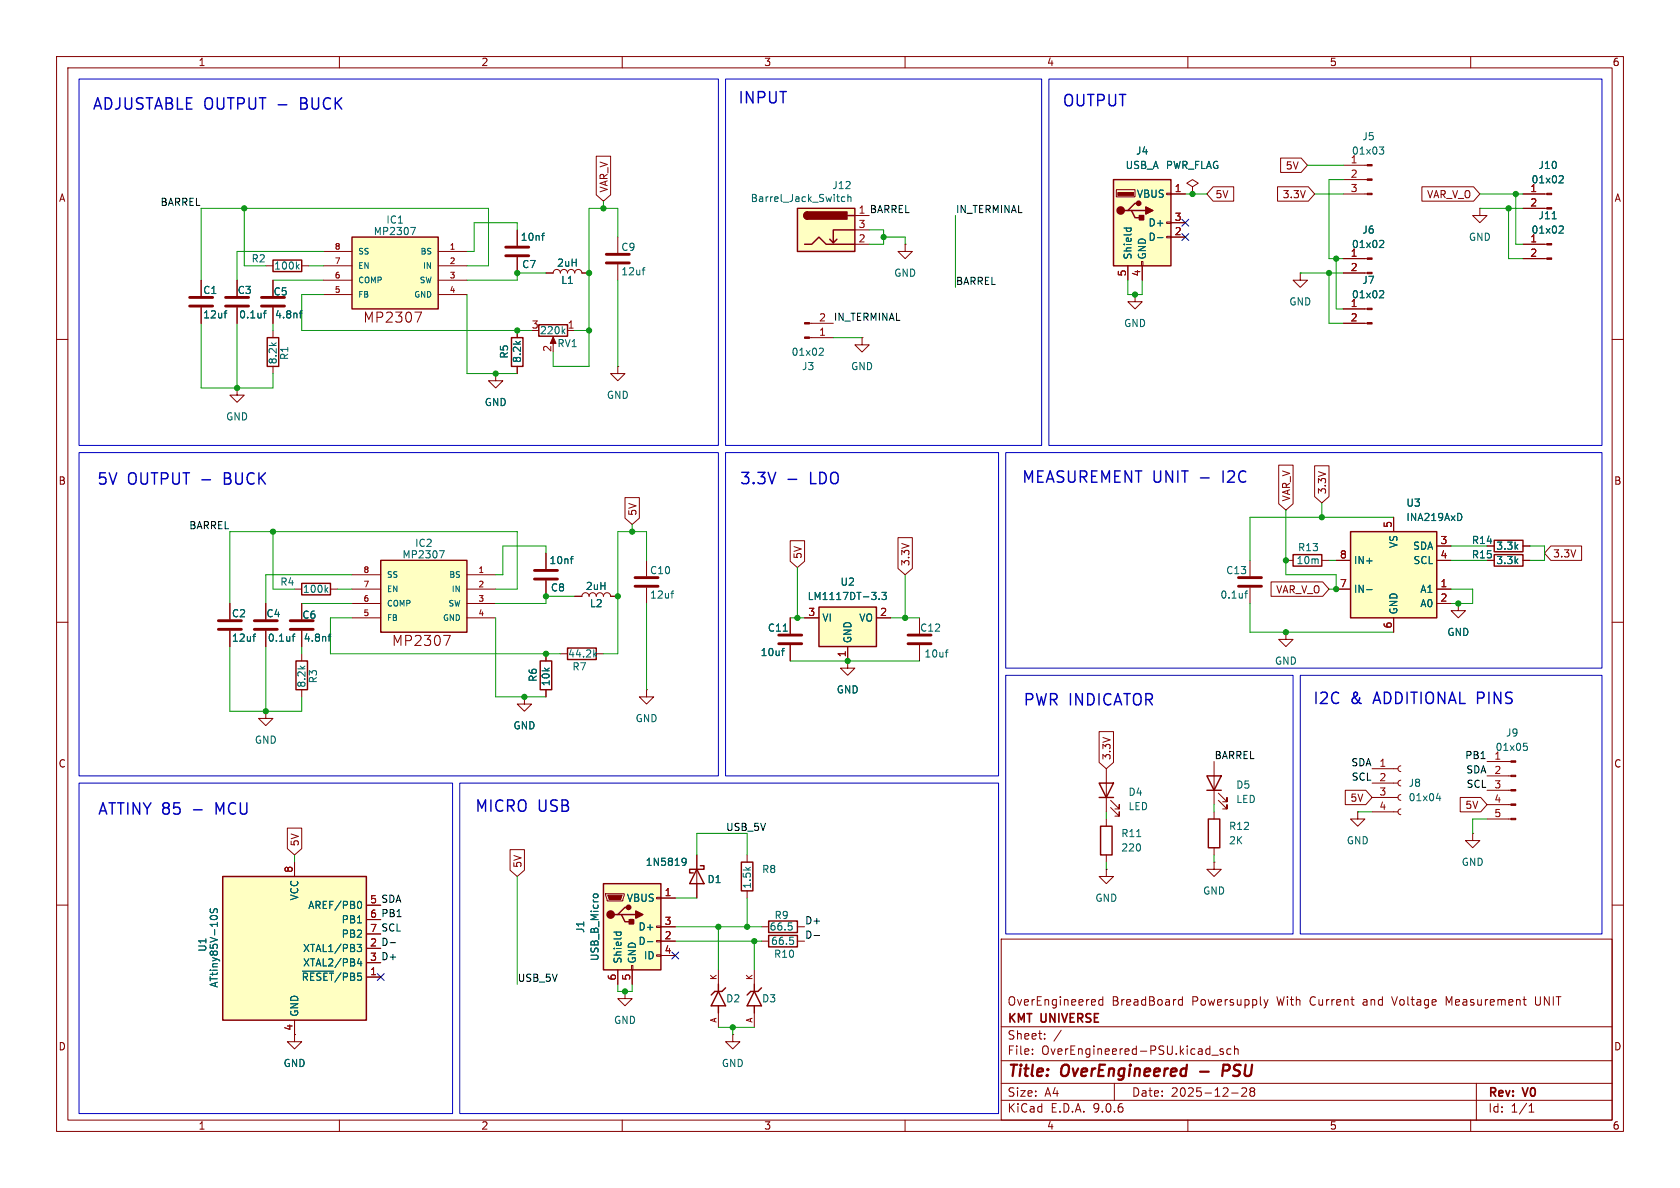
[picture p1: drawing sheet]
<svg xmlns="http://www.w3.org/2000/svg" width="297mm" height="210mm" viewBox="0 0 297 210" stroke-linecap="round" stroke-linejoin="round" font-family="sans-serif">
<g fill="none" stroke="#840000" stroke-width=".18">
<path d="M10 10h277v190h-277zM12 12h273v186h-273zM60 10v2M110 10v2M160 10v2M210 10v2M260 10v2M237.5 54.6h4.2M237.5 57.2h4.2M10 60h2M285 60h2M10 110h2"/>
<path d="M285 110h2M195.6 135.9v7.6M196.3 142.7l1.6 1.6v-.8v.8h-.8M196.3 141.5l1.6 1.5v-.8v.8h-.8M10 160h2M177 166h108v32h-108zM195 176.2v1.5M195 176.8l-.5-.1-.3 .3v.4l.2 .2h.6M209 176.8l-.4-.1-.3 .3v.4l.2 .2h.5M209 176.2v1.5M223.5 176.7l.3 1M223.8 177.7l-.1 .4-.2 .1"/>
<path d="M224.2 176.7l-.4 1M246 176.2l.5 1.5M256.2 177.3l-.5-1.1v1.5M269.2 176.7h.6M269.7 177.7h.1M271.5 176.2v1.2l.2 .3M285 160h2M52.1 182.9v1.3h1.2l-1.2 1.2-1.3-1.2h1.3M60 198v2M110 198v2M160 198v2M177 194.5h108"/>
<path d="M177 191.5h108M177 187.5h108M177 181.5h108M182.5 186.3v.1M182.5 185.5v.1M184.7 183.6v.1M184.7 182.8v.1M187.6 182.1l-1.3 2M197 191.5v3M210 198v2M214.2 186.5h1.2M216.2 185.5l-.3-.1-.2 .2v.2l.5 .2v.3h-.5"/>
<path d="M217.6 185.5l-.4-.1-.3 .3v.4l.1 .2h.6M217.7 193.2h1.2M218.2 185.5l.3-.1 .3 .1 .1 .9M218.2 184.9v1.5M219.5 192.4l.6-.1 .2 .1 .1 .3-.9 1.1h.9M221.2 192.9l-.2-.2 .2-.4 .5 .1 .1 .2-.3 .3M221.2 192.9l-.2 .3v.5l.2 .1 .5-.1 .1-.2-.1-.4-.2-.2M221.2 192.9h.3M260 198v2M261 191.5v6.5M270.3 196.6h.9M270.3 195.5l.4-.4v1.5"/>
</g>
<path d="M212.2 189.4h1.5M217.1 188.2h-.8l-.2 2M217.1 189.2l-.9 .1" fill="none" stroke="#840000" stroke-width=".4"/>
<g fill="#840000" stroke="#840000" stroke-width=".18">
<path d="M241.7 54.5h.9v.2h-.9z"/>
<path d="M241.7 57h.9v.3h-.9z"/>
</g>
<path d="M244.1 51.4h.4l.1 .3-.8 .9h.8" fill="none" stroke="#006464" stroke-width=".18"/>
<path d="M194.3 138.4h2.5l-1.2 2.6zM194.3 141h2.5" fill="none" stroke="#840000" stroke-width=".25"/>
<path d="M39.4 154.9h25.4v25.4h-25.4z" fill="#ffffc2"/>
<path d="M39.4 154.9h25.4v25.4h-25.4z" fill="none" stroke="#840000" stroke-width=".25"/>
<g fill="none" stroke="#840000" stroke-width=".18">
<path d="M35.6 49.5v2.8M35.6 54.4v2.8M41.9 49.5v2.8M41.9 54.4v2.8M109.2 41.9v2.8M109.2 46.7v2.8M229.9 48.3v1.2h1.2l-1.2 1.3-1.3-1.3h1.3M229.9 48.3h.1M109.2 64.8v1.2h1.3l-1.3 1.3-1.3-1.3h1.3M109.2 64.8h.1M242.6 135.9h4.5M242.6 138.4h4.5"/>
<path d="M247.6 135.4l-.3 .1-.2 .4 .2 .3 .3 .2M247.6 137.9l-.3 .2-.2 .3 .2 .4 .3 .1M52.1 152.4v2.5M240 143.5v1.3h1.3l-1.3 1.3-1.2-1.3h1.2M240 143.5h.1M242.6 141h4.5M242.6 143.5h4.5M247.6 140.5l-.3 .1-.2 .4 .2 .3 .3 .2M247.6 143l-.3 .2-.2 .3 .2 .4 .3 .1M260.3 147.3v1.3h-1.2l1.2 1.3 1.3-1.3h-1.3M260.3 147.3h.1M64.8 160h2.5"/>
<path d="M64.8 162.6h2.5M64.8 165.1h2.5M64.8 170.2h2.5M64.8 172.7h2.5M52.1 180.3v2.6"/>
</g>
<g fill="none" stroke="#006464" stroke-width=".18">
<path d="M39.6 55.4h.5M40.1 54.9l-.2 .1M46.6 55.4h.5M47.1 54.9l-.3 .2v1.1M113.5 47.7h.5M114 47.3l-.2 .1M63.4 159.4l.1-.1a.68 .68 0 0 1 .4 .7 .68 .68 0 0 1-.4 .6l-.1-.1M253.9 141.1h.8M254.5 140.7v.8M37.2 160.6v.5l.1 .2h.3l.3-.6 .3-.1 .2 .3v.5M37.2 162.4v-.1a.68 .68 0 0 1 .6-.5 .68 .68 0 0 1 .6 .5v.1M53.5 171.7h5.5"/>
<path d="M63.1 166.9h.8l-.4 .5 .4 .2v.5l-.2 .1h-.5M63.5 169.4l-.3 .9h.8M63.8 169.9v.9"/>
</g>
<path d="M33.5 52.6h4.1M33.5 54.1h4.1M39.9 52.6h4M39.9 54.1h4M107.2 45h4.1M107.2 46.5h4.1" fill="none" stroke="#840000" stroke-width=".51"/>
<path d="M62.2 41.9h15.3v12.7h-15.3z" fill="#ffffc2"/>
<path d="M47.2 59.7h2.1v5.1h-2.1zM48.3 46h5v2h-5zM62.2 41.9h15.3v12.7h-15.3zM90.4 59.7h2.1v5.1h-2.1zM95.2 57.4h5.1v2h-5.1zM228.6 98h5.1v2.1h-5.1zM53.3 103.1h5.1v2.1h-5.1zM95.5 116.8h2v5.1h-2zM213.6 144.8h2v5.1h-2z" fill="none" stroke="#840000" stroke-width=".25"/>
<g fill="none" stroke="#840000" stroke-width=".18">
<path d="M237.5 29.2h4.2M237.5 31.8h4.2M237.5 34.3h4.2M261.6 36.8v1.3h1.3l-1.3 1.3-1.3-1.3h1.3M261.6 36.8h.1M269.2 34.3h4.3M269.2 36.8h4.3M47 47h1.3M48.3 49.5v2.8M48.3 54.4v2.8M48.3 58.4v1.3M53.3 47h1.3"/>
<path d="M57.1 44.5h5.1M57.1 47h5.1M57.1 49.5h5.1M57.1 52.1h5.1M73.3 55.2h1.2l-.7 1.7M77.5 44.5h5M77.5 47h5M77.5 49.5h5M77.5 52.1h5M91.4 40.6v2.8M91.4 45.5v2.8M91.4 58.4v1.3"/>
<path d="M96.5 48.3h1.3a.64 .64 0 0 1 .6-.7 .64 .64 0 0 1 .7 .7 .64 .64 0 0 1 .6-.7 .64 .64 0 0 1 .6 .7 .64 .64 0 0 1 .7-.7 .64 .64 0 0 1 .6 .7 .64 .64 0 0 1 .6-.7 .64 .64 0 0 1 .7 .7h1.2M97.8 59.9v1.1M100.3 58.4h1.3M237.5 45.7h4.2M237.5 48.3h4.2M41.9 68.6v1.3h1.3l-1.3 1.2-1.3-1.2h1.3M41.9 68.6h.1M48.3 64.8v1.2M91.4 64.8v1.2M96.5 97.8v2.8M227.3 99.1h1.3M233.7 99.1h1.2"/>
<path d="M52.1 104.1h1.2M53.3 106.7v2.8M53.3 111.5v2.8M58.4 104.1h1.3M96.5 102.6v2.8M96.5 115.6v1.2M96.5 121.9v1.3M214.6 143.5v1.3M214.6 149.9v1.2"/>
</g>
<g fill="none" stroke="#006464" stroke-width=".18">
<path d="M243.8 26h.8l-.4 .5 .4 .1v.4l-.2 .2h-.4M275.8 31.1h.5l.1 .3-.8 .9h.8M52.5 47.1l.4 .5M52.9 46.7l-.5 .5M52.9 55.4h.5M53.4 54.9l-.3 .2v1.1M72.6 40.2h.8l-.5 1.3M95.7 41.6h.5M96.2 41.2l-.2 .1M99.5 58.5l.4 .5M99.9 58.2l-.5 .4M244.1 42.5l.4 .1 .1 .3-.8 .9h.8"/>
<path d="M100.8 98.8h.5M101.3 98.4h-.2M57.6 104.2l.4 .5M58 103.9l-.5 .5M58 112.5h.5M58.5 112.1l-.3 .2v1.1"/>
</g>
<g fill="#840000" stroke="#840000" stroke-width=".18">
<path d="M241.7 45.6h.9v.2h-.9z"/>
<path d="M241.7 48.1h.9v.3h-.9z"/>
<path d="M241.7 29.1h.9v.2h-.9z"/>
<path d="M241.7 31.6h.9v.3h-.9z"/>
<path d="M241.7 34.2h.9v.2h-.9z"/>
<path d="M97.8 59.6l.5 1.1h-1z"/>
<path d="M273.5 34.2h.8v.2h-.8z"/>
<path d="M273.5 36.7h.8v.3h-.8z"/>
</g>
<path d="M46.2 52.6h4.1M46.2 54.1h4.1M89.4 43.7h4.1M89.4 45.2h4.1M51.3 109.7h4.1M51.3 111.3h4.1M94.5 100.8h4.1M94.5 102.4h4.1" fill="none" stroke="#840000" stroke-width=".51"/>
<path d="M67.3 99.1h15.2v12.7h-15.2z" fill="#ffffc2"/>
<path d="M67.3 99.1h15.2v12.7h-15.2zM52.3 116.8h2.1v5.1h-2.1z" fill="none" stroke="#840000" stroke-width=".25"/>
<g fill="none" stroke="#840000" stroke-width=".18">
<path d="M152.4 59.7v1.3h1.3l-1.3 1.2-1.3-1.2h1.3M152.4 59.7h.1M160 43.2v1.3h1.3l-1.3 1.2-1.3-1.2h1.3M160 43.2h.1M53.3 115.6v1.2M62.2 101.6h5.1M62.2 104.1h5.1M62.2 106.7h5.1M62.2 109.2h5.1M78.4 112.3h1.2l-.8 1.8M82.5 101.6h5.1M82.5 104.1h5.1"/>
<path d="M82.5 106.7h5.1M82.5 109.2h5.1M53.3 121.9v1.3"/>
</g>
<path d="M77.7 97.4h.8l-.5 1.2" fill="none" stroke="#006464" stroke-width=".18"/>
<path d="M141 36.8h10.1v7.7h-10.1z" fill="#ffffc2"/>
<path d="M141 36.8h10.1v7.7h-10.1zM142.7 37.5a.64 .64 0 0 0-.6 .6 .64 .64 0 0 0 .6 .6M149.9 38.1h1.2M142.2 43.2h1.3l1.3-1.3 1.2 1.3h5.1M148 42.3l-.7 .6M151.1 40.6h-3.8v2.3l-.6-.6M264.2 98h5v2.1h-5z" fill="none" stroke="#840000" stroke-width=".25"/>
<g fill="#840000" stroke="#840000" stroke-width=".25">
<path d="M142.3 37.7l.4-.2v1.2a.63 .63 0 0 1-.5-.4 .63 .63 0 0 1 .1-.6z"/>
<path d="M142.7 37.5h7v1.2h-7z"/>
</g>
<g fill="none" stroke="#840000" stroke-width=".18">
<path d="M151.1 38.1h2.6M143.1 59.7h4.2M143.1 57.2h4.2M151.1 40.6h2.6M151.1 43.2h2.6M87.6 66v1.3h1.3l-1.3 1.3-1.2-1.3h1.2M87.6 66h.1M221 99.1v2.8M262.9 99.1h1.3M269.2 99.1h1.3M47 106.7v2.8M47 111.5v2.8"/>
<path d="M139.7 109.2v2.8M139.7 114v2.8M221 103.9v2.8"/>
</g>
<path d="M149.4 34.8h-.4l-.3 .2 .2 .6h.5M149.9 34.9l.2-.1h.3v.8M149.9 34.4v1.2M145 61.5l.4 .1 .2 .3-.8 .9h.8M51.6 112.5h.5M52.1 112.1l-.3 .2v1.1M138.2 115h.4M138.5 111.6h.7M138.6 114.6l-.2 .1M220.1 104.9h.4M220.5 104.5l-.3 .1v1.1" fill="none" stroke="#006464" stroke-width=".18"/>
<g fill="#840000" stroke="#840000" stroke-width=".18">
<path d="M142.2 59.6h.9v.2h-.9z"/>
<path d="M142.2 57h.9v.3h-.9z"/>
</g>
<path d="M45 109.7h4M45 111.3h4M137.7 112.3h4M137.7 113.8h4M218.9 102.1h4.1M218.9 103.6h4.1" fill="none" stroke="#840000" stroke-width=".51"/>
<path d="M238.8 94h15.2v15.2h-15.2z" fill="#ffffc2"/>
<path d="M238.8 94h15.2v15.2h-15.2zM264.2 95.5h5v2h-5zM213.4 137.2h2.5l-1.3 2.5zM213.4 139.7h2.5M194.6 146.1h2v5h-2z" fill="none" stroke="#840000" stroke-width=".25"/>
<g fill="none" stroke="#840000" stroke-width=".18">
<path d="M236.2 99.1h2.6M246.4 91.4v2.6M254 99.1h2.5M254 96.5h2.5M262.9 96.5h1.3M269.2 96.5h1.3M40.6 106.7v2.8M40.6 111.5v2.8M227.3 111.8v1.2h1.3l-1.3 1.3-1.2-1.3h1.2M227.3 111.8h.1M236.2 104.1h2.6M246.4 109.2v2.6"/>
<path d="M254 104.1h2.5M254 106.7h2.5M257.8 106.7v1.3h1.3l-1.3 1.2-1.3-1.2h1.3M257.8 106.7h.1M47 125.7v1.3h1.3l-1.3 1.3-1.3-1.3h1.3M47 125.7h.1M214.6 134.6v7.6M262.9 134.6h4.2M262.9 137.2h4.2M262.9 139.7h4.2M195.6 144.8v1.3M195.6 151.1v1.3"/>
<path d="M214.6 152.4v1.3h1.3l-1.3 1.2-1.2-1.2h1.2M214.6 152.4h.1M215.4 141.5l1.5 1.5v-.8v.8h-.7M215.4 140.2l1.5 1.5v-.7v.7h-.7M262.9 142.2h4.2M262.9 144.8h4.2"/>
</g>
<path d="M258.2 90.8l.2 .5-.2 .7M44.7 112.5h.5M45.2 112.1h-.3M241.6 104.2h1M269.4 131.4h.6M269.5 131.9h.3l.2 .2v.4l-.5 .2M201 147.9h.7" fill="none" stroke="#006464" stroke-width=".18"/>
<g fill="#840000" stroke="#840000" stroke-width=".18">
<path d="M267.1 134.5h.9v.2h-.9z"/>
<path d="M267.1 137h.9v.3h-.9z"/>
<path d="M267.1 139.6h.9v.2h-.9z"/>
<path d="M267.1 142.1h.9v.3h-.9z"/>
<path d="M267.1 144.7h.9v.2h-.9z"/>
</g>
<path d="M38.6 109.7h4.1M38.6 111.3h4.1" fill="none" stroke="#840000" stroke-width=".51"/>
<path d="M196.8 31.8h10.2v15.2h-10.2z" fill="#ffffc2"/>
<path d="M196.8 31.8h10.2v15.2h-10.2zM199.4 37.2h.6l.7 1.3h1.2M200 37.2h2.6M201.3 35.9h-.6l-1.3 1.3h-.6M100.3 114.6h5.1v2h-5.1z" fill="none" stroke="#840000" stroke-width=".25"/>
<g fill="#840000" stroke="#840000" stroke-width=".25">
<path d="M201.4 38.1h.8v.8h-.8z"/>
<path d="M202.6 36.6l1.2 .6-1.2 .6z"/>
<circle cx="198.1" cy="37.2" r=".63"/>
<circle cx="201.3" cy="35.9" r=".38"/>
</g>
<path d="M197.6 34h2.8v.5h-2.8z" fill="#840000" stroke="#840000" stroke-width=".18"/>
<g fill="none" stroke="#840000" stroke-width=".18">
<path d="M197.4 33.5h3.3v1.3h-3.3zM206.2 34.2h.8v.2h-.8zM206.2 39.2h.8v.3h-.8zM207 34.3h2.5M207 39.4h2.5M210.8 33l1-.6-1-.6-1 .6 1 .6v1.3M210.8 34.3h.1M199.4 47v2.5M201.8 46.2h.3v.8h-.3zM201.9 47v2.5M206.2 41.8h.8v.2h-.8zM207 41.9h2.5"/>
<path d="M114.3 99.1v2.8M99.1 115.6h1.2M101.6 105.4h1.3a.64 .64 0 0 1 .6-.6 .64 .64 0 0 1 .6 .6 .64 .64 0 0 1 .7-.6 .64 .64 0 0 1 .6 .6 .64 .64 0 0 1 .6-.6 .64 .64 0 0 1 .7 .6 .64 .64 0 0 1 .6-.6 .64 .64 0 0 1 .6 .6h1.3M105.4 115.6h1.3M114.3 103.9v2.8M114.3 121.9v1.3h1.3l-1.3 1.3-1.3-1.3h1.3M114.3 121.9h.1"/>
</g>
<path d="M198.7 40.3h1.3M199.2 40.3l-.1 .4M199.9 40.3l.1 .4M204.6 42h1M105.1 115.7l.4 .4M105.5 115.3l-.5 .5M118.6 104.9h.5M119.1 104.5h-.2" fill="none" stroke="#006464" stroke-width=".18"/>
<path d="M112.3 102.1h4M112.3 103.6h4" fill="none" stroke="#840000" stroke-width=".51"/>
<path d="M144.8 107.3h10.1v7h-10.1z" fill="#ffffc2"/>
<path d="M144.8 107.3h10.1v7h-10.1zM123.2 153.7l1.3 2.5h-2.6zM123.8 153h.7v.7h-2.6v.6h.7" fill="none" stroke="#840000" stroke-width=".25"/>
<path d="M142.2 109.2h2.6M149.9 114.3v2.5M154.9 109.2h2.6M123.2 151.1v7.7M110.5 175.3v1.2h1.3l-1.3 1.3-1.3-1.3h1.3M110.5 175.3h.1M129.5 182.9v1.3h1.3l-1.3 1.2-1.2-1.2h1.2M129.5 182.9h.1" fill="none" stroke="#840000" stroke-width=".18"/>
<path d="M155.4 105.9v.1M155.9 104.7h.8l-.4 .5 .3 .1v.6l-.1 .1-.6-.1M120.7 151.8l.4-.1 .1 .1a.84 .84 0 0 1-.3 1.2h-.2M121.3 152.3l-.2 .2-.4-.1" fill="none" stroke="#006464" stroke-width=".18"/>
<path d="M106.7 156.2h10.1v15.3h-10.1z" fill="#ffffc2"/>
<g fill="none" stroke="#840000" stroke-width=".25">
<path d="M106.7 156.2h10.1v15.3h-10.1zM131.1 152.4h2v5.1h-2zM109.2 161.7h.7l.6 1.2h1.3M109.9 161.7h2.5M111.1 160.4h-.6l-1.3 1.3h-.6M127 175.3l1.3 2.5h-2.6zM127 174v1.3M127 177.8v1.3M128.3 174.6l-.7 .7h-1.2l-.7 .6M133.3 174v1.3M133.3 177.8v1.3M133.3 175.3l1.3 2.5h-2.5z"/>
<path d="M134.6 174.6l-.6 .7h-1.3l-.6 .6M135.9 165.4h5.1v2h-5.1zM135.9 162.8h5.1v2h-5.1z"/>
</g>
<g fill="none" stroke="#840000" stroke-width=".18">
<path d="M105.4 27.6h2.6v6.8l-1.3 1.2-1.3-1.2zM207 34.3h2.5M207 39.4h2.5M210.8 34.3h.1M214.5 33h3.6v2.6h-3.6l-1.1-1.3zM225.9 33h5.4l1.1 1.3-1.1 1.3h-5.4zM226.4 27.9h3.6l1.1 1.3-1.1 1.3h-3.6zM251.4 33h9.1l1.1 1.3-1.1 1.3h-9.1zM269.2 34.3h3.8M269.2 36.8h3.8M35.6 49.5v2.8M35.6 54.4v2.8"/>
<path d="M41.9 49.5v2.8M41.9 54.4v2.8M48.3 49.5v2.8M48.3 54.4v2.8M91.4 40.6v2.8M91.4 45.5v2.8M91.4 58.4v1.3M96.5 48.3h1.3M102.9 48.3h1.2M199.4 47v2.5M200.7 52.1v1.2h1.2l-1.2 1.3-1.3-1.3h1.3M200.7 52.1h.1"/>
<path d="M201.9 47v2.5M207 41.9h2.5M237.5 45.7h3.8M237.5 48.3h3.8M237.5 54.6h3.8M237.5 57.2h3.8M269.2 43.2h4.3M269.2 45.7h4.3M87.6 66h.1M91.4 64.8v1.2M96.5 97.8v2.8M110.5 88h2.5v3.6l-1.2 1.1-1.3-1.1z"/>
<path d="M139.7 95.6h2.5v3.6l-1.2 1.1-1.3-1.1zM158.7 95h2.6v5.5l-1.3 1.1-1.3-1.1zM226.1 82.2h2.5v6.9l-1.3 1.1-1.2-1.1zM232.4 82.3h2.6v5.5l-1.3 1.1-1.3-1.1zM236.2 99.1h2.6M246.4 91.4v2.6M254 99.1h2.5M254 96.5h2.5M262.9 99.1h1.3M262.9 96.5h1.3M269.2 99.1h1.3M269.2 96.5h1.3"/>
<path d="M274.2 96.5h5.4v2.6h-5.4l-1.2-1.3zM40.6 106.7v2.8M40.6 111.5v2.8M47 106.7v2.8M47 111.5v2.8M53.3 106.7v2.8M53.3 111.5v2.8M96.5 102.6v2.8M96.5 115.6v1.2M101.6 105.4h1.3M107.9 105.4h1.3M139.7 109.2v2.8"/>
<path d="M139.7 114v2.8M142.2 109.2h2.6M149.9 116.8v1.3h1.2l-1.2 1.3-1.3-1.3h1.3M149.9 116.8h.1M149.9 114.3v2.5M154.9 109.2h2.6M162.6 109.2v2.8M162.6 114v2.8M224.7 102.9h9.1l1.1 1.2-1.1 1.3h-9.1zM236.2 104.1h2.6M246.4 109.2v2.6M254 104.1h2.5"/>
<path d="M254 106.7h2.5M257.8 106.7h.1M92.7 123.2v1.3h1.3l-1.3 1.2-1.3-1.2h1.3M92.7 123.2h.1M96.5 121.9v1.3M194.3 129.3h2.6v5.5l-1.3 1.1-1.3-1.1zM237.8 139.7h3.7l1.1 1.3-1.1 1.2h-3.7zM50.8 146.4h2.5v3.6l-1.2 1.1-1.3-1.1zM52.1 152.4v2.5M90.2 150.2h2.5v3.6l-1.3 1.1-1.2-1.1zM107.1 158h3.3v.2l-.3 1.1h-2.8zM116.1 158.6h.7v.3h-.7z"/>
<path d="M116.8 158.8h2.6M123.2 151.1v2.6M123.2 156.2v2.6M132.1 151.1v1.3M132.1 157.5v1.3M195.6 153.7v1.2h1.2l-1.2 1.3-1.3-1.3h1.3M195.6 153.7h.1M258.1 141h3.7l1.1 1.2-1.1 1.3h-3.7zM64.8 160h2.5M64.8 162.6h2.5M64.8 165.1h2.5M64.8 170.2h2.5"/>
<path d="M64.8 172.7h2.5M109.2 171.5v2.5M111.6 170.7h.3v.8h-.3zM111.8 171.5v2.5M116.1 163.7h.7v.3h-.7zM116.1 166.2h.7v.3h-.7zM116.1 168.8h.7v.2h-.7zM116.8 163.8h2.6M116.8 166.4h2.6M116.8 168.9h2.6M127 171.5v2.5M127 179.1v2.5"/>
<path d="M133.3 171.5v2.5M133.3 179.1v2.5M134.6 163.8h1.3M134.6 166.4h1.3M141 163.8h1.2M141 166.4h1.2M52.1 180.3v2.6"/>
</g>
<g fill="#840000" stroke="#840000" stroke-width=".18">
<path d="M107.4 158.2h2.6l-.3 .8h-2z"/>
<path d="M273.5 43.1h.8v.2h-.8z"/>
<path d="M273.5 45.6h.8v.2h-.8z"/>
</g>
<g fill="#840000" stroke="#840000" stroke-width=".25">
<path d="M111.3 162.6h.7v.7h-.7z"/>
<path d="M112.4 161l1.3 .7-1.3 .6z"/>
<circle cx="107.9" cy="161.7" r=".63"/>
<circle cx="111.1" cy="160.4" r=".38"/>
</g>
<g fill="none" stroke="#006464" stroke-width=".18">
<path d="M274.4 38.7h.7M275.8 39.9l.5 .1 .1 .3-.8 .9h.8M275.8 31.1h.5l.1 .3-.8 .9h.8M39.6 55.4h.5M40.1 54.9l-.2 .1M46.6 55.4h.5M47.1 54.9l-.3 .2v1.1M52.9 55.4h.5M53.4 54.9l-.3 .2v1.1M95.7 41.6h.5M96.2 41.2l-.2 .1M198.7 40.3h1.3"/>
<path d="M199.2 40.3l-.1 .4M199.9 40.3l.1 .4M204.6 42h1M244.1 51.4h.4l.1 .3-.8 .9h.8M244.1 42.5l.4 .1 .1 .3-.8 .9h.8M100.8 98.8h.5M101.3 98.4h-.2M258.2 90.8l.2 .5-.2 .7M44.7 112.5h.5M45.2 112.1h-.3M51.6 112.5h.5M52.1 112.1l-.3 .2v1.1"/>
<path d="M58 112.5h.5M58.5 112.1l-.3 .2v1.1M138.2 115h.4M138.5 111.6h.7M138.6 114.6l-.2 .1M155.4 105.9v.1M155.9 104.7h.8l-.4 .5 .3 .1v.6l-.1 .1-.6-.1M167.1 115.3h.5M167.6 114.9h-.2M241.6 104.2h1M63.4 159.4l.1-.1a.68 .68 0 0 1 .4 .7 .68 .68 0 0 1-.4 .6l-.1-.1M104.9 158.4v-.3l.2-.1 .5 .1 .1 .3"/>
<path d="M120.7 151.8l.4-.1 .1 .1a.84 .84 0 0 1-.3 1.2h-.2M121.3 152.3l-.2 .2-.4-.1M37.2 160.6v.5l.1 .2h.3l.3-.6 .3-.1 .2 .3v.5M37.2 162.4v-.1a.68 .68 0 0 1 .6-.5 .68 .68 0 0 1 .6 .5v.1M53.5 171.7h5.5M63.1 166.9h.8l-.4 .5 .4 .2v.5l-.2 .1h-.5M63.5 169.4l-.3 .9h.8M63.8 169.9v.9M108.5 164.8h1.3M109 164.8v.3M109.7 164.8l.1 .3M114.5 166.5h.9"/>
<path d="M139.4 163.1h.6M139.6 165.7h.6M139.9 163.7l.2 .2-.2 .4M140.2 166.2l.1 .2-.1 .5"/>
</g>
<path d="M160.5 112.3h4.1M160.5 113.8h4.1" fill="none" stroke="#840000" stroke-width=".51"/>
<path d="M69 166.6h1M143.9 165.4h1" fill="none" stroke="#0f0f0f" stroke-width=".18"/>
<g fill="none" stroke="#009600" stroke-width=".18">
<path d="M43.2 36.8v10.2h3.8M106.7 35.6v1.2M168.9 38.1v12.7M209.5 34.3h3.9M231.1 29.2h6.4M232.4 34.3h5.1M237.5 31.8h-2.6v13.9h2.6M261.6 34.3h7.6M261.6 36.8h7.6M266.7 36.8v8.9h2.5M268 34.3v8.9h1.2M35.6 57.2v11.4h12.7v-2.6"/>
<path d="M41.9 57.2v11.4M48.3 49.5h8.8M48.3 57.2v1.2M54.6 47h2.5M57.1 52.1h-3.8v6.3h40.7M57.1 44.5h-15.2v5M82.5 47h3.9v-10.2h-50.8v12.7M82.5 52.1v13.9h8.9M91.4 40.6v-1.2h-7.6v5.1h-1.3M96.5 48.3h-5.1v1.2h-8.9M101.6 58.4h2.5M109.2 41.9v-5.1h-5.1v28h-6.3v-2.6"/>
<path d="M109.2 49.5v15.3M147.3 59.7h5.1M153.7 40.6h2.5v2.6h-2.5M156.2 41.9h3.8v1.3M199.4 49.5v2.6h2.5v-2.6M229.9 48.3h7.6M234.9 48.3v8.9h2.6M236.2 45.7v8.9h1.3M48.3 94v10.1h3.8M96.5 97.8v-1.3h-7.6v5.1h-1.3M111.8 92.7v1.3M114.3 99.1v-5.1h-5.1v21.6h-2.5"/>
<path d="M227.3 90.2v11.4h8.9v2.5h-1.3M233.7 88.9v2.5M234.9 99.1h1.3M246.4 91.4h-25.4v7.7M256.5 99.1h6.4M256.5 96.5h6.4M270.5 96.5h2.5v2.6h-2.5M40.6 114.3v11.4h12.7v-2.5M47 114.3v11.4M53.3 106.7h8.9M53.3 114.3v1.3M59.7 104.1h2.5"/>
<path d="M62.2 101.6h-15.2v5.1M62.2 109.2h-3.8v6.4h40.7M87.6 104.1h3.8v-10.1h-50.8v12.7M87.6 109.2v14h8.9M101.6 105.4h-5.1v1.3h-8.9M114.3 106.7v15.2M139.7 109.2h2.5M139.7 116.8h22.9M141 100.3v8.9M157.5 109.2h5.1M160 101.6v7.6M221 106.7v5.1h25.4"/>
<path d="M256.5 104.1h3.8v2.6h-3.8M52.1 151.1v1.3M91.4 154.9v19.1M119.4 158.8h3.8M123.2 151.1v-3.8h8.9v3.8M132.1 158.8v5M195.6 143.5v1.3M195.6 152.4v1.3M214.6 142.2v1.3M214.6 151.1v1.3M240 143.5h2.6M262.9 144.8h-2.6v2.5"/>
<path d="M109.2 174v1.3h2.6v-1.3M119.4 163.8h15.2M119.4 166.4h15.2M127 163.8v7.7M133.3 166.4v5.1M127 181.6h6.3M129.5 181.6v1.3"/>
</g>
<path d="M208.9 38.8l1.3 1.2M210.2 38.8l-1.3 1.2M208.9 41.3l1.3 1.2M210.2 41.3l-1.3 1.2M66.7 172.1l1.2 1.2M67.9 172.1l-1.2 1.2M118.8 168.3l1.2 1.2M120 168.3l-1.2 1.2" fill="none" stroke="#000084" stroke-width=".18"/>
<path d="M14 14h113v64.7h-113zM128.3 14h55.8v64.7h-55.8zM185.4 14h97.8v64.7h-97.8zM14 80h113v57.2h-113zM128.3 80h48.2v57.2h-48.2zM177.8 80h105.4v38.1h-105.4zM177.8 119.4h50.8v45.7h-50.8zM229.9 119.4h53.3v45.7h-53.3zM14 138.4h66v58.5h-66zM81.3 138.4h95.2v58.5h-95.2z" fill="none" stroke="#0000c2" stroke-width=".18"/>
<g fill="#009600" stroke="#009600" stroke-width=".18">
<circle cx="160" cy="109.2" r=".46"/>
<circle cx="129.5" cy="181.6" r=".46"/>
<circle cx="132.1" cy="163.8" r=".46"/>
<circle cx="133.3" cy="166.4" r=".46"/>
<circle cx="106.7" cy="36.8" r=".46"/>
<circle cx="104.1" cy="58.4" r=".46"/>
<circle cx="104.1" cy="48.3" r=".46"/>
<circle cx="43.2" cy="36.8" r=".46"/>
<circle cx="41.9" cy="68.6" r=".46"/>
<circle cx="48.3" cy="94" r=".46"/>
<circle cx="92.7" cy="123.2" r=".46"/>
<circle cx="109.2" cy="105.4" r=".46"/>
<circle cx="96.5" cy="115.6" r=".46"/>
<circle cx="96.5" cy="105.4" r=".46"/>
<circle cx="111.8" cy="94" r=".46"/>
<circle cx="127" cy="163.8" r=".46"/>
<circle cx="110.5" cy="175.3" r=".46"/>
<circle cx="47" cy="125.7" r=".46"/>
<circle cx="87.6" cy="66" r=".46"/>
<circle cx="91.4" cy="58.4" r=".46"/>
<circle cx="91.4" cy="48.3" r=".46"/>
<circle cx="234.9" cy="48.3" r=".46"/>
<circle cx="236.2" cy="45.7" r=".46"/>
<circle cx="210.8" cy="34.3" r=".46"/>
<circle cx="200.7" cy="52.1" r=".46"/>
<circle cx="156.2" cy="41.9" r=".46"/>
<circle cx="227.3" cy="99.1" r=".46"/>
<circle cx="233.7" cy="91.4" r=".46"/>
<circle cx="236.2" cy="104.1" r=".46"/>
<circle cx="257.8" cy="106.7" r=".46"/>
<circle cx="227.3" cy="111.8" r=".46"/>
<circle cx="268" cy="34.3" r=".46"/>
<circle cx="266.7" cy="36.8" r=".46"/>
<circle cx="149.9" cy="116.8" r=".46"/>
<circle cx="141" cy="109.2" r=".46"/>
</g>
<g font-size="2.8" fill="#0000c2">
<text x="16.2" y="19.8">ADJUSTABLE OUTPUT -</text>
<text x="53.6" y="19.8">BUCK</text>
<text x="130.4" y="18.7">INPUT</text>
<text x="187.7" y="19.2">OUTPUT</text>
<text x="17" y="86">5V</text>
<text x="22.5" y="86">OUTPUT -</text>
<text x="40.1" y="86">BUCK</text>
<text x="130.7" y="86">3.3V</text>
<text x="139" y="86">-</text>
<text x="143.4" y="86">LDO</text>
<text x="180.5" y="85.7">MEASUREMENT UNIT</text>
<text x="212.3" y="85.7">-</text>
<text x="216.7" y="85.7">I2C</text>
<text x="180.8" y="125.1">PWR INDICATOR</text>
<text x="232" y="124.8">I2C</text>
<text x="238.7" y="124.8">&amp;</text>
<text x="243.1" y="124.8">ADDITIONAL PINS</text>
<text x="83.8" y="143.9">MICRO USB</text>
<text x="17.2" y="144.4">ATTINY 85</text>
<text x="34.3" y="144.4">-</text>
<text x="38.6" y="144.4">MCU</text>
</g>
<g font-size="2.8" fill="#840000">
<text x="178" y="190.9">Title:</text>
<text x="187.7" y="190.9">OverEngineered</text>
<text x="217.7" y="190.9">PSU</text>
</g>
<g font-size="2.5" fill="#840000">
<text x="64.1" y="57.3">MP2307</text>
<text x="69.2" y="114.4">MP2307</text>
</g>
<g font-size="2.1" fill="#840000">
<text x="178" y="178">OverEngineered</text>
<text x="196.5" y="178">BreadBoard</text>
<text x="210.7" y="178">Powersupply</text>
<text x="225.9" y="178">With</text>
<text x="231.8" y="178">Current</text>
<text x="241.4" y="178">and</text>
<text x="246.7" y="178">Voltage</text>
<text x="256.3" y="178">Measurement</text>
<text x="272.3" y="178">UNIT</text>
<text x="178" y="184">Sheet:</text>
<text x="178" y="181.2">KMT</text>
<text x="184.1" y="181.2">UNIVERSE</text>
<text x="178" y="186.7">File:</text>
<text x="184.1" y="186.7">OverEngineered-PSU.kicad_sch</text>
<text x="178" y="196.9">KiCad</text>
<text x="178" y="194.1">Size:</text>
<text x="184.7" y="194.1">A4</text>
<text x="185.7" y="196.9">E.D.A.</text>
<text x="193.3" y="196.9">9.0.6</text>
<text x="200" y="194.1">Date:</text>
<text x="207" y="194.1">2025-12-28</text>
<text x="263" y="194.3">Rev:</text>
<text x="263" y="196.9">Id:</text>
<text x="267.1" y="196.9">1/1</text>
<text x="269.4" y="194.3">V0</text>
</g>
<g font-size="1.8" fill="#840000">
<text x="35" y="11.9">1</text>
<text x="85" y="11.9">2</text>
<text x="135" y="11.9">3</text>
<text x="185" y="11.9">4</text>
<text x="235" y="11.9">5</text>
<text x="285" y="11.9">6</text>
<text x="10.3" y="35.9">A</text>
<text x="107.6" y="34.1" transform="rotate(-90 107.6 34.1)">VAR_V</text>
<text x="214.8" y="35.2">5V</text>
<text x="226.7" y="35.2">3.3V</text>
<text x="227.2" y="30.2">5V</text>
<text x="252.2" y="35.2">VAR_V_O</text>
<text x="285.3" y="35.9">A</text>
<text x="10.3" y="85.9">B</text>
<text x="228.3" y="88.7" transform="rotate(-90 228.3 88.7)">VAR_V</text>
<text x="234.6" y="87.5" transform="rotate(-90 234.6 87.5)">3.3V</text>
<text x="285.3" y="85.9">B</text>
<text x="112.7" y="91.3" transform="rotate(-90 112.7 91.3)">5V</text>
<text x="141.9" y="98.9" transform="rotate(-90 141.9 98.9)">5V</text>
<text x="161" y="100.2" transform="rotate(-90 161 100.2)">3.3V</text>
<text x="274.5" y="98.7">3.3V</text>
<text x="225.5" y="105.1">VAR_V_O</text>
<text x="10.3" y="135.9">C</text>
<text x="196.5" y="134.5" transform="rotate(-90 196.5 134.5)">3.3V</text>
<text x="285.3" y="135.9">C</text>
<text x="238.6" y="141.9">5V</text>
<text x="259" y="143.2">5V</text>
<text x="53" y="149.7" transform="rotate(-90 53 149.7)">5V</text>
<text x="92.4" y="153.5" transform="rotate(-90 92.4 153.5)">5V</text>
<text x="65.3" y="167.4">2 D-</text>
<text x="10.3" y="185.9">D</text>
<text x="51.8" y="182.3" transform="rotate(-90 51.8 182.3)">4</text>
<text x="285.3" y="185.9">D</text>
<text x="35" y="199.9">1</text>
<text x="85" y="199.9">2</text>
<text x="135" y="199.9">3</text>
<text x="185" y="199.9">4</text>
<text x="235" y="199.9">5</text>
<text x="285" y="199.9">6</text>
</g>
<g font-size="1.8" fill="#006464">
<text x="200.7" y="27.5">J4</text>
<text x="238.7" y="29">1</text>
<text x="238.9" y="27.5">01x03</text>
<text x="240.7" y="25">J5</text>
<text x="132.6" y="35.9">Barrel_Jack_Switch</text>
<text x="147" y="33.6">J12</text>
<text x="198.9" y="30.1">USB_A</text>
<text x="200.9" y="35.2">VBUS</text>
<text x="206" y="30.1">PWR_FLAG</text>
<text x="270.7" y="32.6">01x02</text>
<text x="271.9" y="30.1">J10</text>
<text x="66" y="41.8">MP2307</text>
<text x="68.2" y="39.7">IC1</text>
<text x="202.9" y="40.2">D+</text>
<text x="240.7" y="41.5">J6</text>
<text x="270.7" y="41.5">01x02</text>
<text x="271.9" y="39">J11</text>
<text x="44.4" y="46.6">R2</text>
<text x="48.4" y="47.9">100k</text>
<text x="92" y="42.8">10nf</text>
<text x="92.2" y="47.6">C7</text>
<text x="98.4" y="47.3">2uH</text>
<text x="109.7" y="44.6">C9</text>
<text x="200.3" y="46" transform="rotate(-90 200.3 46)">Shield</text>
<text x="202.8" y="46" transform="rotate(-90 202.8 46)">GND</text>
<text x="202.9" y="42.8">D-</text>
<text x="238.9" y="44">01x02</text>
<text x="259.6" y="42.8">GND</text>
<text x="35.8" y="52.2">C1</text>
<text x="41.9" y="52.2">C3</text>
<text x="48.3" y="52.4">C5</text>
<text x="99.1" y="50.4">L1</text>
<text x="109.7" y="48.9">12uf</text>
<text x="158" y="49.1">GND</text>
<text x="238.9" y="52.9">01x02</text>
<text x="240.7" y="50.4">J7</text>
<text x="35.8" y="56.5">12uf</text>
<text x="42.2" y="56.5">0.1uf</text>
<text x="48.5" y="56.5">4.8nf</text>
<text x="95.4" y="59.3">220k</text>
<text x="198.6" y="58">GND</text>
<text x="227.8" y="54.2">GND</text>
<text x="49.1" y="64.5" transform="rotate(-90 49.1 64.5)">8.2k</text>
<text x="51.2" y="63.7" transform="rotate(-90 51.2 63.7)">R1</text>
<text x="90" y="63.5" transform="rotate(-90 90 63.5)">R5</text>
<text x="92.3" y="64.3" transform="rotate(-90 92.3 64.3)">8.2k</text>
<text x="98.4" y="61.6">RV1</text>
<text x="139.8" y="63.1">01x02</text>
<text x="141.7" y="65.6">J3</text>
<text x="150.4" y="65.6">GND</text>
<text x="85.6" y="72">GND</text>
<text x="107.2" y="70.7">GND</text>
<text x="39.9" y="74.5">GND</text>
<text x="248.5" y="89.8">U3</text>
<text x="248.5" y="92.3">INA219AxD</text>
<text x="71" y="98.9">MP2307</text>
<text x="73.3" y="96.9">IC2</text>
<text x="97" y="99.9">10nf</text>
<text x="114.8" y="101.7">C10</text>
<text x="216.7" y="101.7">C13</text>
<text x="229.1" y="99.9">10m</text>
<text x="229.4" y="97.6">R13</text>
<text x="239.3" y="99.9">IN+</text>
<text x="247.2" y="97" transform="rotate(-90 247.2 97)">VS</text>
<text x="249.7" y="97.4">SDA</text>
<text x="249.8" y="99.9">SCL</text>
<text x="260.1" y="98.9">R15</text>
<text x="260.1" y="96.4">R14</text>
<text x="264.4" y="99.9">3.3k</text>
<text x="264.4" y="97.4">3.3k</text>
<text x="49.5" y="103.7">R4</text>
<text x="53.5" y="105">100k</text>
<text x="97.3" y="104.7">C8</text>
<text x="103.5" y="104.5">2uH</text>
<text x="104.2" y="107.5">L2</text>
<text x="114.8" y="106">12uf</text>
<text x="142.7" y="106.3">LM1117DT-3.3</text>
<text x="148.5" y="103.7">U2</text>
<text x="215.7" y="106">0.1uf</text>
<text x="239.3" y="105">IN-</text>
<text x="251" y="105">A1</text>
<text x="251" y="107.5">A0</text>
<text x="40.9" y="109.3">C2</text>
<text x="40.9" y="113.6">12uf</text>
<text x="47" y="109.3">C4</text>
<text x="47.3" y="113.6">0.1uf</text>
<text x="53.3" y="109.6">C6</text>
<text x="53.6" y="113.6">4.8nf</text>
<text x="135.6" y="111.9">C11</text>
<text x="145.3" y="110.1">VI</text>
<text x="150.7" y="113.8" transform="rotate(-90 150.7 113.8)">GND</text>
<text x="151.8" y="110.1">VO</text>
<text x="162.6" y="111.9">C12</text>
<text x="247.2" y="108.7" transform="rotate(-90 247.2 108.7)">GND</text>
<text x="255.8" y="112.6">GND</text>
<text x="100.3" y="116.4">44.2k</text>
<text x="101.1" y="118.7">R7</text>
<text x="134.4" y="116.2">10uf</text>
<text x="163.3" y="116.4">10uf</text>
<text x="225.3" y="117.7">GND</text>
<text x="54.2" y="121.7" transform="rotate(-90 54.2 121.7)">8.2k</text>
<text x="56.2" y="120.9" transform="rotate(-90 56.2 120.9)">R3</text>
<text x="95.1" y="120.6" transform="rotate(-90 95.1 120.6)">R6</text>
<text x="97.4" y="121.4" transform="rotate(-90 97.4 121.4)">10k</text>
<text x="147.8" y="122.8">GND</text>
<text x="45" y="131.7">GND</text>
<text x="90.7" y="129.1">GND</text>
<text x="112.3" y="127.9">GND</text>
<text x="266.1" y="130.4">J9</text>
<text x="264.1" y="134.4">1</text>
<text x="264.3" y="132.9">01x05</text>
<text x="199.4" y="140.9">D4</text>
<text x="199.4" y="143.4">LED</text>
<text x="218.4" y="139.6">D5</text>
<text x="218.4" y="142.2">LED</text>
<text x="248.9" y="139.3">J8</text>
<text x="248.9" y="141.8">01x04</text>
<text x="198.1" y="148.2">R11</text>
<text x="217.2" y="149.5">2K</text>
<text x="217.2" y="146.9">R12</text>
<text x="238" y="149.5">GND</text>
<text x="114.1" y="153.3">1N5819</text>
<text x="134.6" y="154.5">R8</text>
<text x="198.1" y="150.7">220</text>
<text x="258.3" y="153.3">GND</text>
<text x="52.9" y="159.3" transform="rotate(-90 52.9 159.3)">VCC</text>
<text x="54.4" y="160.9">AREF/PB0</text>
<text x="110.7" y="159.6">VBUS</text>
<text x="125" y="156.3">D1</text>
<text x="132.9" y="157.2" transform="rotate(-90 132.9 157.2)">1.5k</text>
<text x="193.5" y="159.6">GND</text>
<text x="212.6" y="158.3">GND</text>
<text x="60.3" y="163.4">PB1</text>
<text x="60.3" y="166">PB2</text>
<text x="103.5" y="165" transform="rotate(-90 103.5 165)">J1</text>
<text x="112.8" y="164.7">D+</text>
<text x="112.8" y="167.2">D-</text>
<text x="136" y="164.7">66.5</text>
<text x="136.2" y="167.2">66.5</text>
<text x="136.8" y="162.7">R9</text>
<text x="36.7" y="168.4" transform="rotate(-90 36.7 168.4)">U1</text>
<text x="53.2" y="173.6">~{RESET}/PB5</text>
<text x="53.5" y="168.5">XTAL1/PB3</text>
<text x="53.5" y="171">XTAL2/PB4</text>
<text x="106" y="170" transform="rotate(-90 106 170)">USB_B_Micro</text>
<text x="110.1" y="170.4" transform="rotate(-90 110.1 170.4)">Shield</text>
<text x="112.6" y="170.4" transform="rotate(-90 112.6 170.4)">GND</text>
<text x="113.7" y="169.8">ID</text>
<text x="136.7" y="169.5">R10</text>
<text x="38.7" y="174.7" transform="rotate(-90 38.7 174.7)">ATtiny85V-10S</text>
<text x="52.9" y="179.8" transform="rotate(-90 52.9 179.8)">GND</text>
<text x="128.3" y="177.4">D2</text>
<text x="134.6" y="177.4">D3</text>
<text x="108.5" y="181.2">GND</text>
<text x="50" y="188.8">GND</text>
<text x="127.5" y="188.8">GND</text>
</g>
<g font-size="1.8" fill="#a90000">
<text x="207.6" y="34">1</text>
<text x="238.7" y="31.5">2</text>
<text x="238.7" y="34">3</text>
<text x="270.4" y="34">1</text>
<text x="151.7" y="40.4">3</text>
<text x="207.6" y="39.1">3</text>
<text x="207.6" y="41.7">2</text>
<text x="270.4" y="36.6">2</text>
<text x="151.7" y="42.9">2</text>
<text x="238.7" y="45.5">1</text>
<text x="270.4" y="42.9">1</text>
<text x="270.4" y="45.5">2</text>
<text x="199.1" y="49" transform="rotate(-90 199.1 49)">5</text>
<text x="201.7" y="49" transform="rotate(-90 201.7 49)">4</text>
<text x="238.7" y="48">2</text>
<text x="93.9" y="58.2">3</text>
<text x="100.3" y="58.2">1</text>
<text x="144.7" y="59.4">1</text>
<text x="144.7" y="56.9">2</text>
<text x="238.7" y="54.4">1</text>
<text x="238.7" y="56.9">2</text>
<text x="97.5" y="62.3" transform="rotate(-90 97.5 62.3)">2</text>
<text x="246.1" y="93.4" transform="rotate(-90 246.1 93.4)">5</text>
<text x="236.8" y="98.8">8</text>
<text x="254.6" y="96.3">3</text>
<text x="254.6" y="98.8">4</text>
<text x="236.8" y="103.9">7</text>
<text x="254.6" y="103.9">1</text>
<text x="254.6" y="106.4">2</text>
<text x="142.8" y="109">3</text>
<text x="155.5" y="109">2</text>
<text x="246.1" y="111.2" transform="rotate(-90 246.1 111.2)">6</text>
<text x="149.6" y="116.3" transform="rotate(-90 149.6 116.3)">1</text>
<text x="243.8" y="135.6">1</text>
<text x="264.1" y="136.9">2</text>
<text x="243.8" y="138.2">2</text>
<text x="243.8" y="140.7">3</text>
<text x="243.8" y="143.3">4</text>
<text x="264.1" y="139.4">3</text>
<text x="264.1" y="142">4</text>
<text x="264.1" y="144.5">5</text>
<text x="51.8" y="154.4" transform="rotate(-90 51.8 154.4)">8</text>
<text x="65.3" y="159.8">5</text>
<text x="117.4" y="158.5">1</text>
<text x="65.3" y="162.3">6</text>
<text x="65.3" y="164.8">7</text>
<text x="65.3" y="167.4">2</text>
<text x="117.4" y="163.6">3</text>
<text x="117.4" y="166.1">2</text>
<text x="65.3" y="172.5">1</text>
<text x="65.3" y="169.9">3</text>
<text x="109" y="173.4" transform="rotate(-90 109 173.4)">6</text>
<text x="111.5" y="173.4" transform="rotate(-90 111.5 173.4)">5</text>
<text x="117.4" y="168.7">4</text>
</g>
<g font-size="1.8" fill="#0f0f0f">
<text x="28.3" y="36.5">BARREL</text>
<text x="151.7" y="37.8">1 BARREL</text>
<text x="168.9" y="37.8">IN_TERMINAL</text>
<text x="168.9" y="50.5">BARREL</text>
<text x="147.3" y="56.8">IN_TERMINAL</text>
<text x="33.4" y="93.6">BARREL</text>
<text x="214.6" y="134.3">BARREL</text>
<text x="238.8" y="135.5">SDA</text>
<text x="258.9" y="134.3">PB1</text>
<text x="259.1" y="136.8">SDA</text>
<text x="238.9" y="138.1">SCL</text>
<text x="259.2" y="139.4">SCL</text>
<text x="128.3" y="147">USB_5V</text>
<text x="65.3" y="159.8">5 SDA</text>
<text x="65.3" y="162.3">6 PB1</text>
<text x="65.3" y="164.8">7 SCL</text>
<text x="142.2" y="166">D-</text>
<text x="142.2" y="163.5">D+</text>
<text x="65.3" y="169.9">3 D+</text>
<text x="91.4" y="173.6">USB_5V</text>
</g>
<g font-size="1.4" fill="#a90000">
<text x="59.1" y="44.2">8</text>
<text x="59.1" y="46.7">7</text>
<text x="79.4" y="44.2">1</text>
<text x="79.4" y="46.7">2</text>
<text x="59.1" y="49.3">6</text>
<text x="59.1" y="51.8">5</text>
<text x="79.4" y="49.3">3</text>
<text x="79.4" y="51.8">4</text>
<text x="64.2" y="101.3">8</text>
<text x="84.5" y="101.3">1</text>
<text x="64.2" y="103.9">7</text>
<text x="64.2" y="106.4">6</text>
<text x="84.5" y="103.9">2</text>
<text x="84.5" y="106.4">3</text>
<text x="64.2" y="109">5</text>
<text x="84.5" y="109">4</text>
<text x="126.7" y="173.4" transform="rotate(-90 126.7 173.4)">K</text>
<text x="133.1" y="173.4" transform="rotate(-90 133.1 173.4)">K</text>
<text x="126.7" y="180.9" transform="rotate(-90 126.7 180.9)">A</text>
<text x="133.1" y="180.9" transform="rotate(-90 133.1 180.9)">A</text>
</g>
<g font-size="1.4" fill="#006464">
<text x="63.2" y="45.2">SS</text>
<text x="63.2" y="47.7">EN</text>
<text x="74.2" y="45.2">BS</text>
<text x="74.7" y="47.7">IN</text>
<text x="63.2" y="50.3">COMP</text>
<text x="63.2" y="52.8">FB</text>
<text x="73.1" y="52.8">GND</text>
<text x="74.1" y="50.3">SW</text>
<text x="68.3" y="102.3">SS</text>
<text x="68.3" y="104.9">EN</text>
<text x="68.3" y="107.4">COMP</text>
<text x="79.2" y="107.4">SW</text>
<text x="79.3" y="102.3">BS</text>
<text x="79.7" y="104.9">IN</text>
<text x="68.3" y="110">FB</text>
<text x="78.2" y="110">GND</text>
</g>
</svg>
